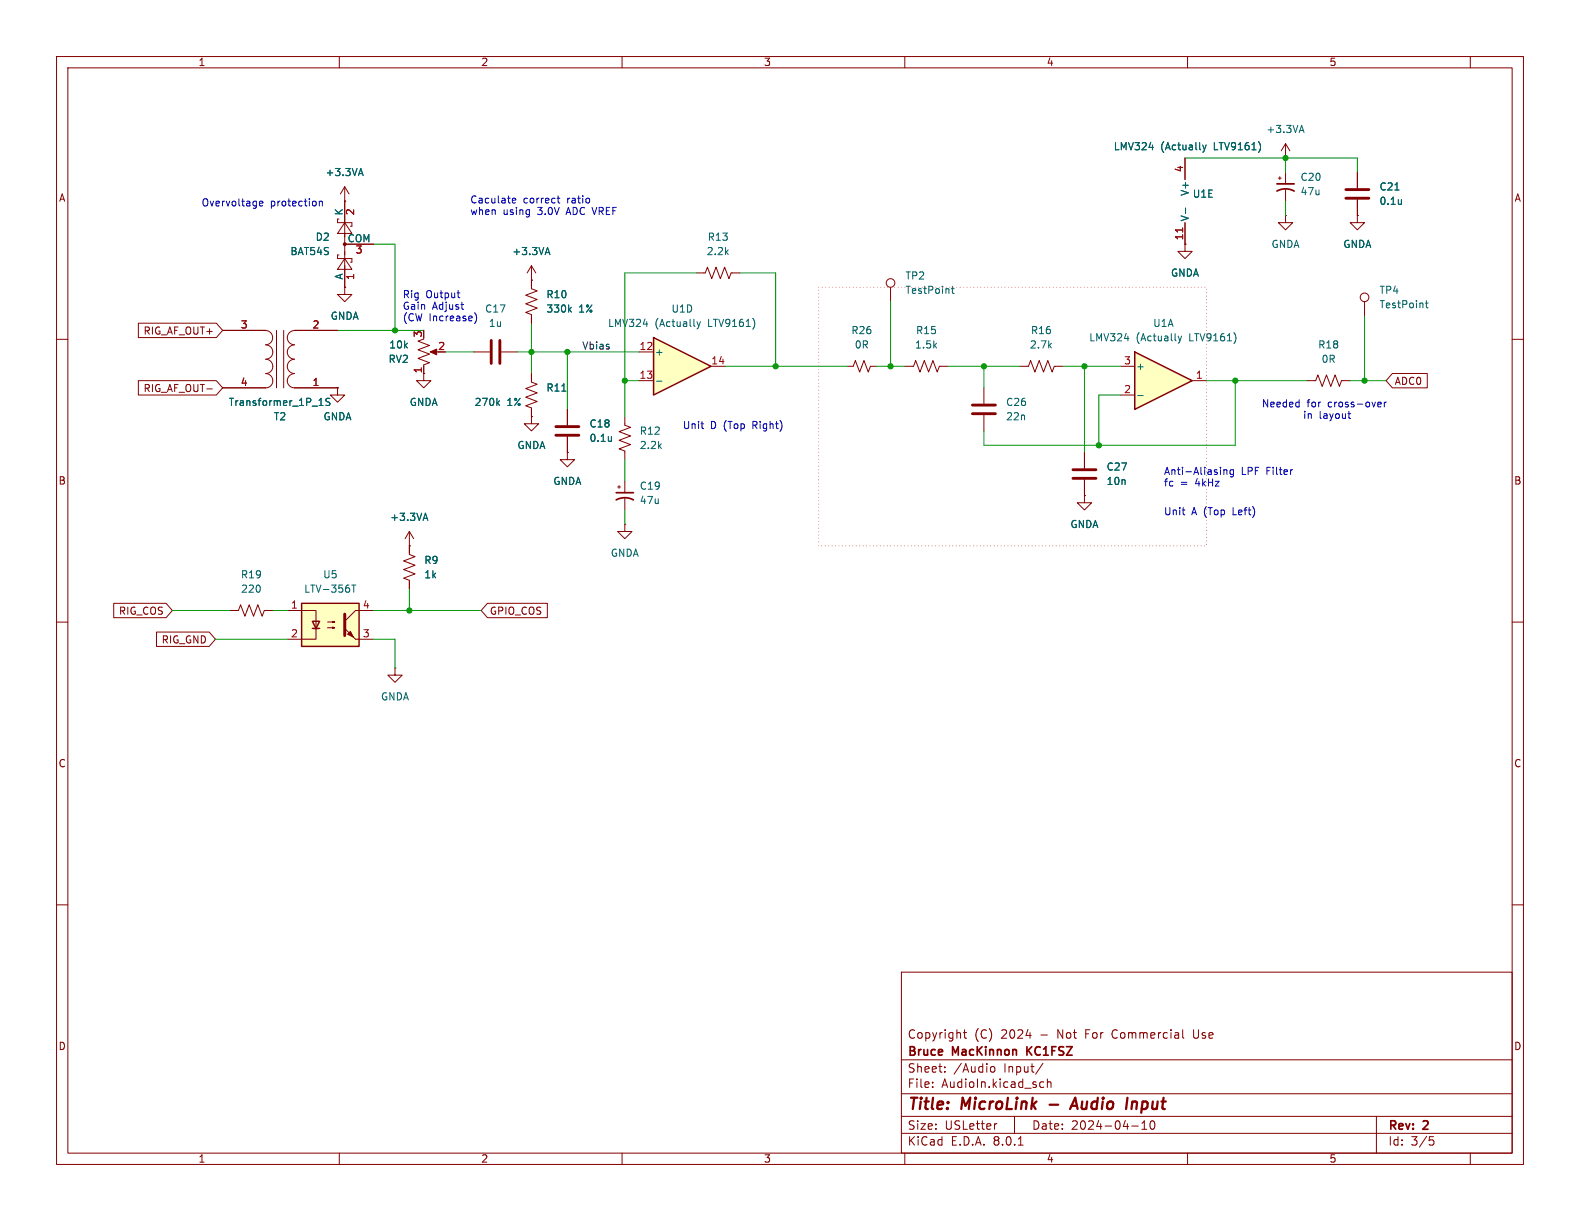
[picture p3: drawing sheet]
<svg xmlns="http://www.w3.org/2000/svg" width="279mm" height="216mm" viewBox="0 0 279 216" stroke-linecap="round" stroke-linejoin="round" font-family="sans-serif">
<g fill="none" stroke="#840000" stroke-width=".18">
<path d="M10 10h259.4v195.9h-259.4zM12 12h255.4v191.9h-255.4zM60 10v2M110 10v2M160 10v2M210 10v2M260 10v2M10 60h2M267.4 60h2M110.5 73.7v1.5l1 .4-2 .7 2 .8-2 .8 2 .7-2 .8 1 .4v1.5M10 110h2M267.4 110h2"/>
<path d="M10 160h2M267.4 160h2M159.4 171.9h108v32h-108zM159.4 197.4h108M159.4 193.4h108M159.4 187.4h108M164.9 192.1v.2M164.9 191.4v.1M167.1 189.4v.2M167.1 188.7v.1M170.4 182.6h.5M170.6 182.1v1.3l.3 .2"/>
<path d="M175.1 188.9l.3-.3 .4 .1 .1 .2v.4l-.1 .2-.4 .1-.3-.3M176.3 198.7l-.3 .1M179.4 197.4v3M184 192.2h.6M184 191.4h.6M184.4 188l-1.3 1.9M185.2 191.4l.2-.1 .4 .1 .1 .9M185.2 190.8v1.5M200.1 199.1h1.2M201.9 199.7h.9M201.9 198.6l.5-.4v1.5M203.5 198.3a.81 .81 0 0 0 .4 1.4l.2-.2 .1-.4-.1-.8"/>
<path d="M209.1 182.1v1.3l.3 .2M211.1 182.1v1.2l.1 .2M243.4 197.4v6.5M60 203.9v2M110 203.9v2M159.4 200.4h108M160 203.9v2M180.1 202.5h.8M210 203.9v2M252.8 201h.7M252.9 201.6h.4l.3 .2-.2 .6-.5 .1M260 203.9v2"/>
</g>
<path d="M185.6 195.3h1.5M189.2 196.1l.9-2 .5 2M189.5 195.5h.9M200.2 194.8l-.1 1.3M200.8 194.8l-.6 .2" fill="none" stroke="#840000" stroke-width=".4"/>
<path d="M181.6 185.1v1.5M182.5 185.1l-.9 .8" fill="none" stroke="#840000" stroke-width=".3"/>
<path d="M53.3 106.7h10.2v7.6h-10.2z" fill="#ffffc2"/>
<path d="M53.3 106.7h10.2v7.6h-10.2zM55.2 109.9h1.3l-.6 1.2zM55.2 111.1h1.3" fill="none" stroke="#840000" stroke-width=".25"/>
<g fill="none" stroke="#840000" stroke-width=".18">
<path d="M72.4 96.5h.1M72.4 94v4l1 .4-2 .8 2 .7-2 .8 2 .8-2 .7 1 .4v1.5M72.4 94l-.8 1.3M72.4 94l.8 1.3M109.2 86.1h.5M109.5 85.9v.5M110.5 85.1v2M110.5 88.1v2.1M50.8 108h5.1v3.3M55.9 111.1v1.9h-5.1M57.9 111h1.3l-.4 .1v-.2l.4 .1M57.9 110h1.3l-.4 .1v-.2l.4 .1"/>
<path d="M62.9 113h3.1M66 108h-3.1l-1.9 1.9M69.8 118.1v1.3h1.3l-1.3 1.3-1.2-1.3h1.2M69.8 118.1h.1"/>
</g>
<g fill="#840000" stroke="#840000" stroke-width=".18">
<path d="M61 111.1l1.9 1.9z"/>
<path d="M61.5 112.1l.5-.5 .5 1z"/>
</g>
<path d="M61 108.6v3.8" fill="none" stroke="#840000" stroke-width=".51"/>
<path d="M74.9 91.7h.6M75.2 90.7l.5 1.3M62.2 103.4h.7M62.6 103.4v1.3" fill="none" stroke="#006464" stroke-width=".18"/>
<path d="M109 88.4a3.2 3.2 0 0 1 3 0M109 87.1h3" fill="none" stroke="#840000" stroke-width=".3"/>
<path d="M200.7 62.2l10.1 5.1-10.1 5.1z" fill="#ffffc2"/>
<path d="M200.7 62.2l10.1 5.1-10.1 5.1z" fill="none" stroke="#840000" stroke-width=".25"/>
<g fill="none" stroke="#840000" stroke-width=".18">
<path d="M59.9 38.7h-.2v.7h2.5v.6h-.2M61 35.6h.1M61 39.4l1.2 1.9h-2.5zM61 33l-.8 1.3M61 33v17.8M61 33l.7 1.3M209.5 27.9v3.9M209.5 39.4v3.8M226.1 31.5h.5M226.3 31.2v.6M227.3 38.1v1.3h1.3l-1.3 1.2-1.2-1.2h1.2M227.3 38.1h.1"/>
<path d="M227.3 27.9h.1M227.3 25.4v2.5M227.3 30.5v2M227.3 33.5v2.1M227.3 25.4l-.7 1.3M227.3 25.4l.8 1.3M240 38.1v1.3h1.3l-1.3 1.2-1.2-1.2h1.2M240 38.1h.1M240 30.5v2.8M240 35.3v2.8M39.4 58.4h7.6M47 58.4a1.26 1.26 0 0 1 1.2 1.3 1.26 1.26 0 0 1-1.2 1.3"/>
<path d="M48.9 58.4v10.2M50.2 58.4v10.2M52.1 58.4a1.26 1.26 0 0 0-1.3 1.3 1.26 1.26 0 0 0 1.3 1.3 1.27 1.27 0 0 0-1.3 1.2 1.27 1.27 0 0 0 1.3 1.3M52.1 58.4h7.6M59.9 45.1h-.2v.6h2.5v.7h-.2M61 45.7l1.2 1.9h-2.5zM61 50.8v1.3h1.2l-1.2 1.2-1.3-1.2h1.3M61 50.8h.1M61 43.2h5M74.9 59.9l-1 .4 2 .8-2 .7 2 .8-2 .8 2 .7-1 .4v2.8h1.3l-1.3 1.3-1.2-1.3h1.2M123.2 48.3h1.5l.4-1.1 .8 2.1 .7-2.1 .8 2.1 .7-2.1 .8 2.1 .4-1h1.5M157.5 50.8v2.5"/>
<path d="M209.5 43.2v1.3h1.3l-1.3 1.2-1.2-1.2h1.2M209.5 43.2h.1M241.3 53.3v2.6M47 61a1.26 1.26 0 0 1 1.2 1.2 1.26 1.26 0 0 1-1.2 1.3M47 63.5a1.26 1.26 0 0 1 1.2 1.3 1.26 1.26 0 0 1-1.2 1.2 1.27 1.27 0 0 1 1.2 1.3 1.27 1.27 0 0 1-1.2 1.3h-7.6M52.1 63.5a1.26 1.26 0 0 0-1.3 1.3 1.26 1.26 0 0 0 1.3 1.2 1.27 1.27 0 0 0-1.3 1.3 1.27 1.27 0 0 0 1.3 1.3h7.6M59.7 68.6v1.3h1.3l-1.3 1.2-1.3-1.2h1.3M59.7 68.6h.1M76.5 62.2h1M94 66v1.6l1 .3-2 .8 2 .8-2 .7 2 .8-2 .8 1 .3v1.6M94 73.7v1.2h1.2l-1.2 1.3-1.3-1.3h1.3M94 73.7h.1"/>
<path d="M149.9 64.8h1l.4-1 .7 2 .8-2 .7 2 .4-1h1M160 64.8h1.5l.4-1 .8 2 .7-2 .8 2 .8-2 .7 2 .4-1h1.5M174 68.6v2.8M174 73.4v2.8M180.3 64.8h1.6l.3-1 .8 2 .8-2 .7 2 .8-2 .8 2 .3-1h1.6M198.1 69.9h2.6M198.1 64.8h2.6M210.8 67.3h2.6M231.1 67.3h1.6l.3-1 .8 2 .8-2 .7 2 .8-2 .8 2 .3-1h1.6M100.3 80v1.3h1.3l-1.3 1.3-1.2-1.3h1.2M100.3 80h.1M191.8 87.6v1.3h1.2l-1.2 1.3-1.3-1.3h1.3"/>
<path d="M191.8 87.6h.1M191.8 80v2.8M191.8 84.8v2.8M40.6 108h1.6l.3-1.1 .8 2.1 .8-2.1 .7 2.1 .8-2.1 .8 2.1 .3-1h1.6"/>
<circle cx="157.5" cy="50" r=".76"/>
<circle cx="241.3" cy="52.6" r=".76"/>
</g>
<g fill="none" stroke="#006464" stroke-width=".18">
<path d="M63.5 30.7h.6M63.8 29.8l.4 1.3M209.6 36.8v1M212.7 25.6l.3 .9M213 26.5l-.3 .4M213.3 25.6l-.3 .9M229.9 23.1h.6M230.2 22.2l.4 1.2M246.7 33.6h.7M247.8 35.3v.8M247.8 36v.1M168.2 51h.5"/>
<path d="M168.4 50.6v1.1l.3 .2M208.3 59.4l.3 .9M208.9 59.4l-.3 .9M252.1 53.6h.4M252.2 53.2v1l.3 .2M56.4 71.7h.7M58.3 70.5l-.4-.1-.2 .2v.3l.5 .3 .1 .3-.2 .2-.5-.1M88 71.2l.3 .5M88.3 70.9l-.4 .4M99.4 69.2h.7M201.2 69.9h1M208.6 60.3l-.3 .4"/>
</g>
<path d="M209.1 40.3v.7" fill="none" stroke="#a90000" stroke-width=".18"/>
<g fill="#840000" stroke="#840000" stroke-width=".18">
<path d="M76.1 62.2l1.1-.5v1z"/>
<circle cx="61" cy="43.2" r=".25"/>
</g>
<path d="M238 35.1h4.1M238 33.5h4.1M172 73.2h4M172 71.6h4M189.7 84.6h4.1M189.7 83.1h4.1" fill="none" stroke="#840000" stroke-width=".51"/>
<path d="M225.8 33.8a3.2 3.2 0 0 1 3.1 0M225.8 32.5h3.1" fill="none" stroke="#840000" stroke-width=".3"/>
<path d="M115.6 59.7l10.1 5.1-10.1 5.1z" fill="#ffffc2"/>
<path d="M115.6 59.7l10.1 5.1-10.1 5.1z" fill="none" stroke="#840000" stroke-width=".25"/>
<g fill="none" stroke="#840000" stroke-width=".18">
<path d="M61 35.6h.1M61 35.6v3.8M209.5 27.9v3.9M209.5 39.4v3.8M240 38.1h.1M240 30.5v2.8M240 35.3v2.8M24.5 57.1h13.8l1.1 1.3-1.1 1.3h-13.8zM39.4 58.4h7.6M52.1 58.4h7.6M61 50.8h.1M61 47v3.8"/>
<path d="M61 43.2h5M94 47v4.1l1 .3-2 .8 2 .8-2 .7 2 .8-2 .7 1 .4v1.6M94 49.5h.1M94 47l-.8 1.3M94 47l.7 1.3M209.5 43.2h.1M24.5 67.3h13.8l1.1 1.3-1.1 1.3h-13.8zM36.6 68.8h.9M39.4 68.6h7.6M52.1 68.6h7.6M59.7 68.6h.1M74.9 64.8v1.2"/>
<path d="M83.8 62.2h2.8M88.6 62.2h2.8M94 73.7h.1M94 66v1.3M94 72.4v1.3M100.3 72.4v2.8M100.3 77.2v2.8M113 62.2h2.6M113 67.3h2.6M125.7 64.8h2.6M246.2 66h6.2v2.6h-6.2l-1.1-1.3zM72.4 96.5h.1"/>
<path d="M72.4 96.5v1.3M100.3 80h.1M110.5 92.7v1.3h1.3l-1.3 1.3-1.3-1.3h1.3M110.5 92.7h.1M191.8 87.6h.1M191.8 80v2.8M191.8 84.8v2.8M20.1 106.7h9.3l1.1 1.3-1.1 1.2h-9.3zM27.7 111.8h9.3l1.1 1.2-1.1 1.3h-9.3zM72.4 102.9v1.2M86.2 106.7h10.6v2.5h-10.6l-1.1-1.2z"/>
</g>
<g fill="none" stroke="#006464" stroke-width=".18">
<path d="M63.5 30.7h.6M63.8 29.8l.4 1.3M209.6 36.8v1M212.7 25.6l.3 .9M213 26.5l-.3 .4M213.3 25.6l-.3 .9M246.7 33.6h.7M247.8 35.3v.8M247.8 36v.1M96.5 44.7h.6M96.8 43.8l.4 1.2M100.7 54.7l.3 .5"/>
<path d="M101 54.3l-.4 .5M123.3 56.9l.3 .8M123.6 57.7l-.3 .5M123.9 56.9l-.3 .8M56.4 71.7h.7M58.3 70.5l-.4-.1-.2 .2v.3l.5 .3 .1 .3-.2 .2-.5-.1M88 71.2l.3 .5M88.3 70.9l-.4 .4M99.4 69.2h.7M108.1 77.2v.8M108.1 77.9v.1M116.1 67.4h1"/>
<path d="M74.9 91.7h.6M75.2 90.7l.5 1.3"/>
</g>
<path d="M86.9 60.2v4.1M88.4 60.2v4.1M98.3 77h4.1M98.3 75.4h4.1" fill="none" stroke="#840000" stroke-width=".51"/>
<g fill="none" stroke="#0000c2" stroke-width=".18">
<path d="M45.9 36l.6-.1-.1-.3h-.3l-.2 .2v.6h.5M56.5 35.7l.1-.1h.3l.1 .8M56.5 35.6v.8M90.6 35.5l.6-.1-.1-.3-.3-.1-.2 .2 .1 .6h.4M98.5 35h.5M98.7 34.6v1.1l.3 .2M80.8 51.8h.5M81.2 52.6h.1M81.5 53.8h.5M81.9 54.7h.1M83.9 55.3a1.46 1.46 0 0 1 0 1.9M124 74.9h.4"/>
<path d="M124.3 75.8h.1M238.4 73.1h.4M238.5 73.8l.3 .2M243.7 71.9h.5M243.7 71.2l.4-.1 .2 .3-.7 .1M244.8 71.1v.9M245.2 71.1l-.4 .2M209 90.2h.5M209.4 91h.1M216.4 83.1v.8M216.4 83.2l.2-.1h.3l.1 .8M218.1 83.1h-.3l-.3 .2 .1 .5h.5"/>
<path d="M218.1 83.1v1l-.2 .2h-.3"/>
</g>
<path d="M144.8 50.8h68.6v45.7h-68.6z" fill="none" stroke="#ff3748" stroke-width=".18" stroke-dasharray="0 .6"/>
<g fill="none" stroke="#009600" stroke-width=".18">
<path d="M209.5 27.9h30.5v2.6M227.3 27.9v2.6M227.3 35.6v2.5M59.7 58.4h15.2M66 43.2h3.8v15.2M94 57.2v8.8M123.2 48.3h-12.7v25.4M130.8 48.3h6.4v16.5M157.5 53.3v11.5M241.3 55.9v11.4M78.7 62.2h5.1M91.4 62.2h21.6"/>
<path d="M100.3 62.2v10.2M110.5 67.3h2.5M128.3 64.8h21.6M154.9 64.8h5.1M167.6 64.8h12.7M174 64.8v3.8M188 64.8h10.1M191.8 64.8v15.2M198.1 69.9h-3.8v8.8M213.4 67.3h17.7M218.4 67.3v11.4h-44.4v-2.5M238.8 67.3h6.3"/>
<path d="M110.5 81.3v3.8M110.5 90.2v2.5M30.5 108h10.1M38.1 113h12.7M48.3 108h2.5M66 113h3.8v5.1M66 108h19.1M72.4 104.1v3.9"/>
</g>
<path d="M209.1 40.3v.7" fill="none" stroke="#a90000" stroke-width=".18"/>
<g fill="#009600" stroke="#009600" stroke-width=".18">
<circle cx="69.8" cy="58.4" r=".46"/>
<circle cx="72.4" cy="108" r=".46"/>
<circle cx="218.4" cy="67.3" r=".46"/>
<circle cx="241.3" cy="67.3" r=".46"/>
<circle cx="227.3" cy="27.9" r=".46"/>
<circle cx="100.3" cy="62.2" r=".46"/>
<circle cx="94" cy="62.2" r=".46"/>
<circle cx="110.5" cy="67.3" r=".46"/>
<circle cx="137.2" cy="64.8" r=".46"/>
<circle cx="174" cy="64.8" r=".46"/>
<circle cx="194.3" cy="78.7" r=".46"/>
<circle cx="191.8" cy="64.8" r=".46"/>
<circle cx="157.5" cy="64.8" r=".46"/>
</g>
<g font-size="2.8" fill="#840000">
<text x="160.4" y="196.8">Title:</text>
<text x="170.1" y="196.8">MicroLink</text>
<text x="191.2" y="196.8">Audio</text>
<text x="201.6" y="196.8">Input</text>
</g>
<g font-size="2.1" fill="#840000">
<text x="160.4" y="183.9">Copyright</text>
<text x="172.3" y="183.9">(C)</text>
<text x="177.1" y="183.9">2024</text>
<text x="184.1" y="183.9">-</text>
<text x="187.2" y="183.9">Not</text>
<text x="192.3" y="183.9">For</text>
<text x="197.2" y="183.9">Commercial</text>
<text x="211.7" y="183.9">Use</text>
<text x="160.4" y="189.9">Sheet:</text>
<text x="160.4" y="187.1">Bruce</text>
<text x="168.5" y="187.1">MacKinnon</text>
<text x="168.6" y="189.9">/Audio</text>
<text x="177.6" y="189.9">Input/</text>
<text x="182.2" y="187.1">KC1FSZ</text>
<text x="160.4" y="192.6">File:</text>
<text x="166.5" y="192.6">AudioIn.kicad_sch</text>
<text x="160.4" y="202.8">KiCad</text>
<text x="160.4" y="200">Size:</text>
<text x="167.1" y="200">USLetter</text>
<text x="168.1" y="202.8">E.D.A.</text>
<text x="175.7" y="202.8">8.0.1</text>
<text x="182.4" y="200">Date:</text>
<text x="189.4" y="200">2024-04-10</text>
<text x="245.4" y="200.2">Rev:</text>
<text x="245.4" y="202.8">Id:</text>
<text x="249.5" y="202.8">3/5</text>
<text x="251.8" y="200.2">2</text>
</g>
<g font-size="1.8" fill="#840000">
<text x="35" y="11.9">1</text>
<text x="85" y="11.9">2</text>
<text x="135" y="11.9">3</text>
<text x="185" y="11.9">4</text>
<text x="235" y="11.9">5</text>
<text x="10.3" y="35.9">A</text>
<text x="267.7" y="35.9">A</text>
<text x="25.3" y="59.4">RIG_AF_OUT+</text>
<text x="25.3" y="69.5">RIG_AF_OUT-</text>
<text x="246.5" y="68.3">ADC0</text>
<text x="10.3" y="85.9">B</text>
<text x="267.7" y="85.9">B</text>
<text x="20.9" y="108.9">RIG_COS</text>
<text x="28.5" y="114">RIG_GND</text>
<text x="86.5" y="108.9">GPIO_COS</text>
<text x="10.3" y="135.9">C</text>
<text x="267.7" y="135.9">C</text>
<text x="10.3" y="185.9">D</text>
<text x="267.7" y="185.9">D</text>
<text x="35" y="205.8">1</text>
<text x="85" y="205.8">2</text>
<text x="135" y="205.8">3</text>
<text x="185" y="205.8">4</text>
<text x="235" y="205.8">5</text>
</g>
<g font-size="1.8" fill="#006464">
<text x="223.8" y="23.7">+3.3VA</text>
<text x="196.9" y="26.8">LMV324</text>
<text x="205.2" y="26.8">(Actually</text>
<text x="214.7" y="26.8">LTV9161)</text>
<text x="57.5" y="31.3">+3.3VA</text>
<text x="210.4" y="34.7" transform="rotate(-90 210.4 34.7)">V+</text>
<text x="210.8" y="35.2">U1E</text>
<text x="229.9" y="32.2">C20</text>
<text x="229.9" y="34.7">47u</text>
<text x="243.8" y="33.9">C21</text>
<text x="60.7" y="38.2" transform="rotate(-90 60.7 38.2)">K</text>
<text x="210.4" y="39.2" transform="rotate(-90 210.4 39.2)">V-</text>
<text x="243.8" y="36.4">0.1u</text>
<text x="51.3" y="45.3">BAT54S</text>
<text x="55.7" y="42.8">D2</text>
<text x="61.4" y="42.9">COM</text>
<text x="90.5" y="45.3">+3.3VA</text>
<text x="124.9" y="45.3">2.2k</text>
<text x="125.1" y="42.8">R13</text>
<text x="224.7" y="44">GNDA</text>
<text x="237.4" y="44">GNDA</text>
<text x="60.7" y="49.5" transform="rotate(-90 60.7 49.5)">A</text>
<text x="96.5" y="52.9">R10</text>
<text x="160" y="49.6">TP2</text>
<text x="160" y="52.2">TestPoint</text>
<text x="207" y="49.1">GNDA</text>
<text x="243.8" y="52.2">TP4</text>
<text x="58.4" y="56.7">GNDA</text>
<text x="85.7" y="55.5">C17</text>
<text x="86.3" y="58">1u</text>
<text x="96.5" y="55.5">330k</text>
<text x="102.4" y="55.5">1%</text>
<text x="107.4" y="58">LMV324</text>
<text x="115.8" y="58">(Actually</text>
<text x="118.6" y="55.5">U1D</text>
<text x="125.3" y="58">LTV9161)</text>
<text x="150.5" y="59.3">R26</text>
<text x="161.9" y="59.3">R15</text>
<text x="182.2" y="59.3">R16</text>
<text x="203.8" y="58">U1A</text>
<text x="243.8" y="54.7">TestPoint</text>
<text x="68.6" y="64.4">RV2</text>
<text x="68.7" y="61.8">10k</text>
<text x="115.7" y="63.1">+</text>
<text x="151.1" y="61.8">0R</text>
<text x="161.7" y="61.8">1.5k</text>
<text x="182" y="61.8">2.7k</text>
<text x="192.5" y="60.6">LMV324</text>
<text x="200.8" y="65.6">+</text>
<text x="200.9" y="60.6">(Actually</text>
<text x="210.4" y="60.6">LTV9161)</text>
<text x="233" y="61.8">R18</text>
<text x="233.6" y="64.4">0R</text>
<text x="40.3" y="72">Transformer_1P_1S</text>
<text x="72.3" y="72">GNDA</text>
<text x="83.8" y="72">270k</text>
<text x="89.7" y="72">1%</text>
<text x="96.5" y="69.4">R11</text>
<text x="177.8" y="72">C26</text>
<text x="48.3" y="74.5">T2</text>
<text x="57.1" y="74.5">GNDA</text>
<text x="104.1" y="75.8">C18</text>
<text x="113" y="77.1">R12</text>
<text x="177.8" y="74.5">22n</text>
<text x="91.4" y="79.6">GNDA</text>
<text x="104.1" y="78.3">0.1u</text>
<text x="113" y="79.6">2.2k</text>
<text x="195.6" y="83.4">C27</text>
<text x="97.7" y="86">GNDA</text>
<text x="113" y="86.8">C19</text>
<text x="113" y="89.3">47u</text>
<text x="195.6" y="86">10n</text>
<text x="68.9" y="92.3">+3.3VA</text>
<text x="189.2" y="93.6">GNDA</text>
<text x="74.9" y="99.9">R9</text>
<text x="107.9" y="98.7">GNDA</text>
<text x="42.5" y="102.5">R19</text>
<text x="42.5" y="105">220</text>
<text x="53.7" y="105">LTV-356T</text>
<text x="57" y="102.5">U5</text>
<text x="74.9" y="102.5">1k</text>
<text x="67.3" y="124.1">GNDA</text>
</g>
<g font-size="1.8" fill="#a90000">
<text x="209.3" y="30.6" transform="rotate(-90 209.3 30.6)">4</text>
<text x="62.9" y="38.2" transform="rotate(-90 62.9 38.2)">2</text>
<text x="62.8" y="45.2">3</text>
<text x="209.3" y="42.6" transform="rotate(-90 209.3 42.6)">11</text>
<text x="62.9" y="49.6" transform="rotate(-90 62.9 49.6)">1</text>
<text x="42.5" y="58.2">3</text>
<text x="55.2" y="58.2">2</text>
<text x="74.7" y="59.8" transform="rotate(-90 74.7 59.8)">3</text>
<text x="77.4" y="62">2</text>
<text x="113" y="62">12</text>
<text x="125.7" y="64.5">14</text>
<text x="198.7" y="64.5">3</text>
<text x="42.5" y="68.3">4</text>
<text x="55.2" y="68.3">1</text>
<text x="74.7" y="66.1" transform="rotate(-90 74.7 66.1)">1</text>
<text x="113" y="67.1">13</text>
<text x="198.7" y="69.6">2</text>
<text x="211.4" y="67.1">1</text>
<text x="51.4" y="107.7">1</text>
<text x="64.1" y="107.7">4</text>
<text x="51.4" y="112.8">2</text>
<text x="64.1" y="112.8">3</text>
</g>
<g font-size="1.8" fill="#0000c2">
<text x="35.6" y="36.6">Overvoltage</text>
<text x="47.8" y="36.6">protection</text>
<text x="83.1" y="36.1">Caculate</text>
<text x="83.1" y="38.1">when</text>
<text x="88.9" y="38.1">using</text>
<text x="92.5" y="36.1">correct</text>
<text x="95.2" y="38.1">3.0V</text>
<text x="100.4" y="36.1">ratio</text>
<text x="100.5" y="38.1">ADC VREF</text>
<text x="71.1" y="52.8">Rig</text>
<text x="75.3" y="52.8">Output</text>
<text x="71.1" y="54.9">Gain</text>
<text x="71.1" y="56.9">(CW Increase)</text>
<text x="76.5" y="54.9">Adjust</text>
<text x="120.6" y="76">Unit</text>
<text x="125.6" y="76">D (Top</text>
<text x="133.4" y="76">Right)</text>
<text x="223" y="72.2">Needed</text>
<text x="230.3" y="74.3">in</text>
<text x="231.1" y="72.2">for</text>
<text x="233.3" y="74.3">layout</text>
<text x="234.9" y="72.2">cross-over</text>
<text x="205.7" y="84.1">Anti-Aliasing</text>
<text x="205.7" y="86.1">fc</text>
<text x="208.7" y="86.1">=</text>
<text x="211.5" y="86.1">4kHz</text>
<text x="219.5" y="84.1">LPF</text>
<text x="224" y="84.1">Filter</text>
<text x="205.7" y="91.2">Unit</text>
<text x="210.7" y="91.2">A (Top</text>
<text x="218.3" y="91.2">Left)</text>
</g>
<text font-size="1.8" fill="#0f0f0f" x="102.9" y="61.9">Vbias</text>
</svg>
